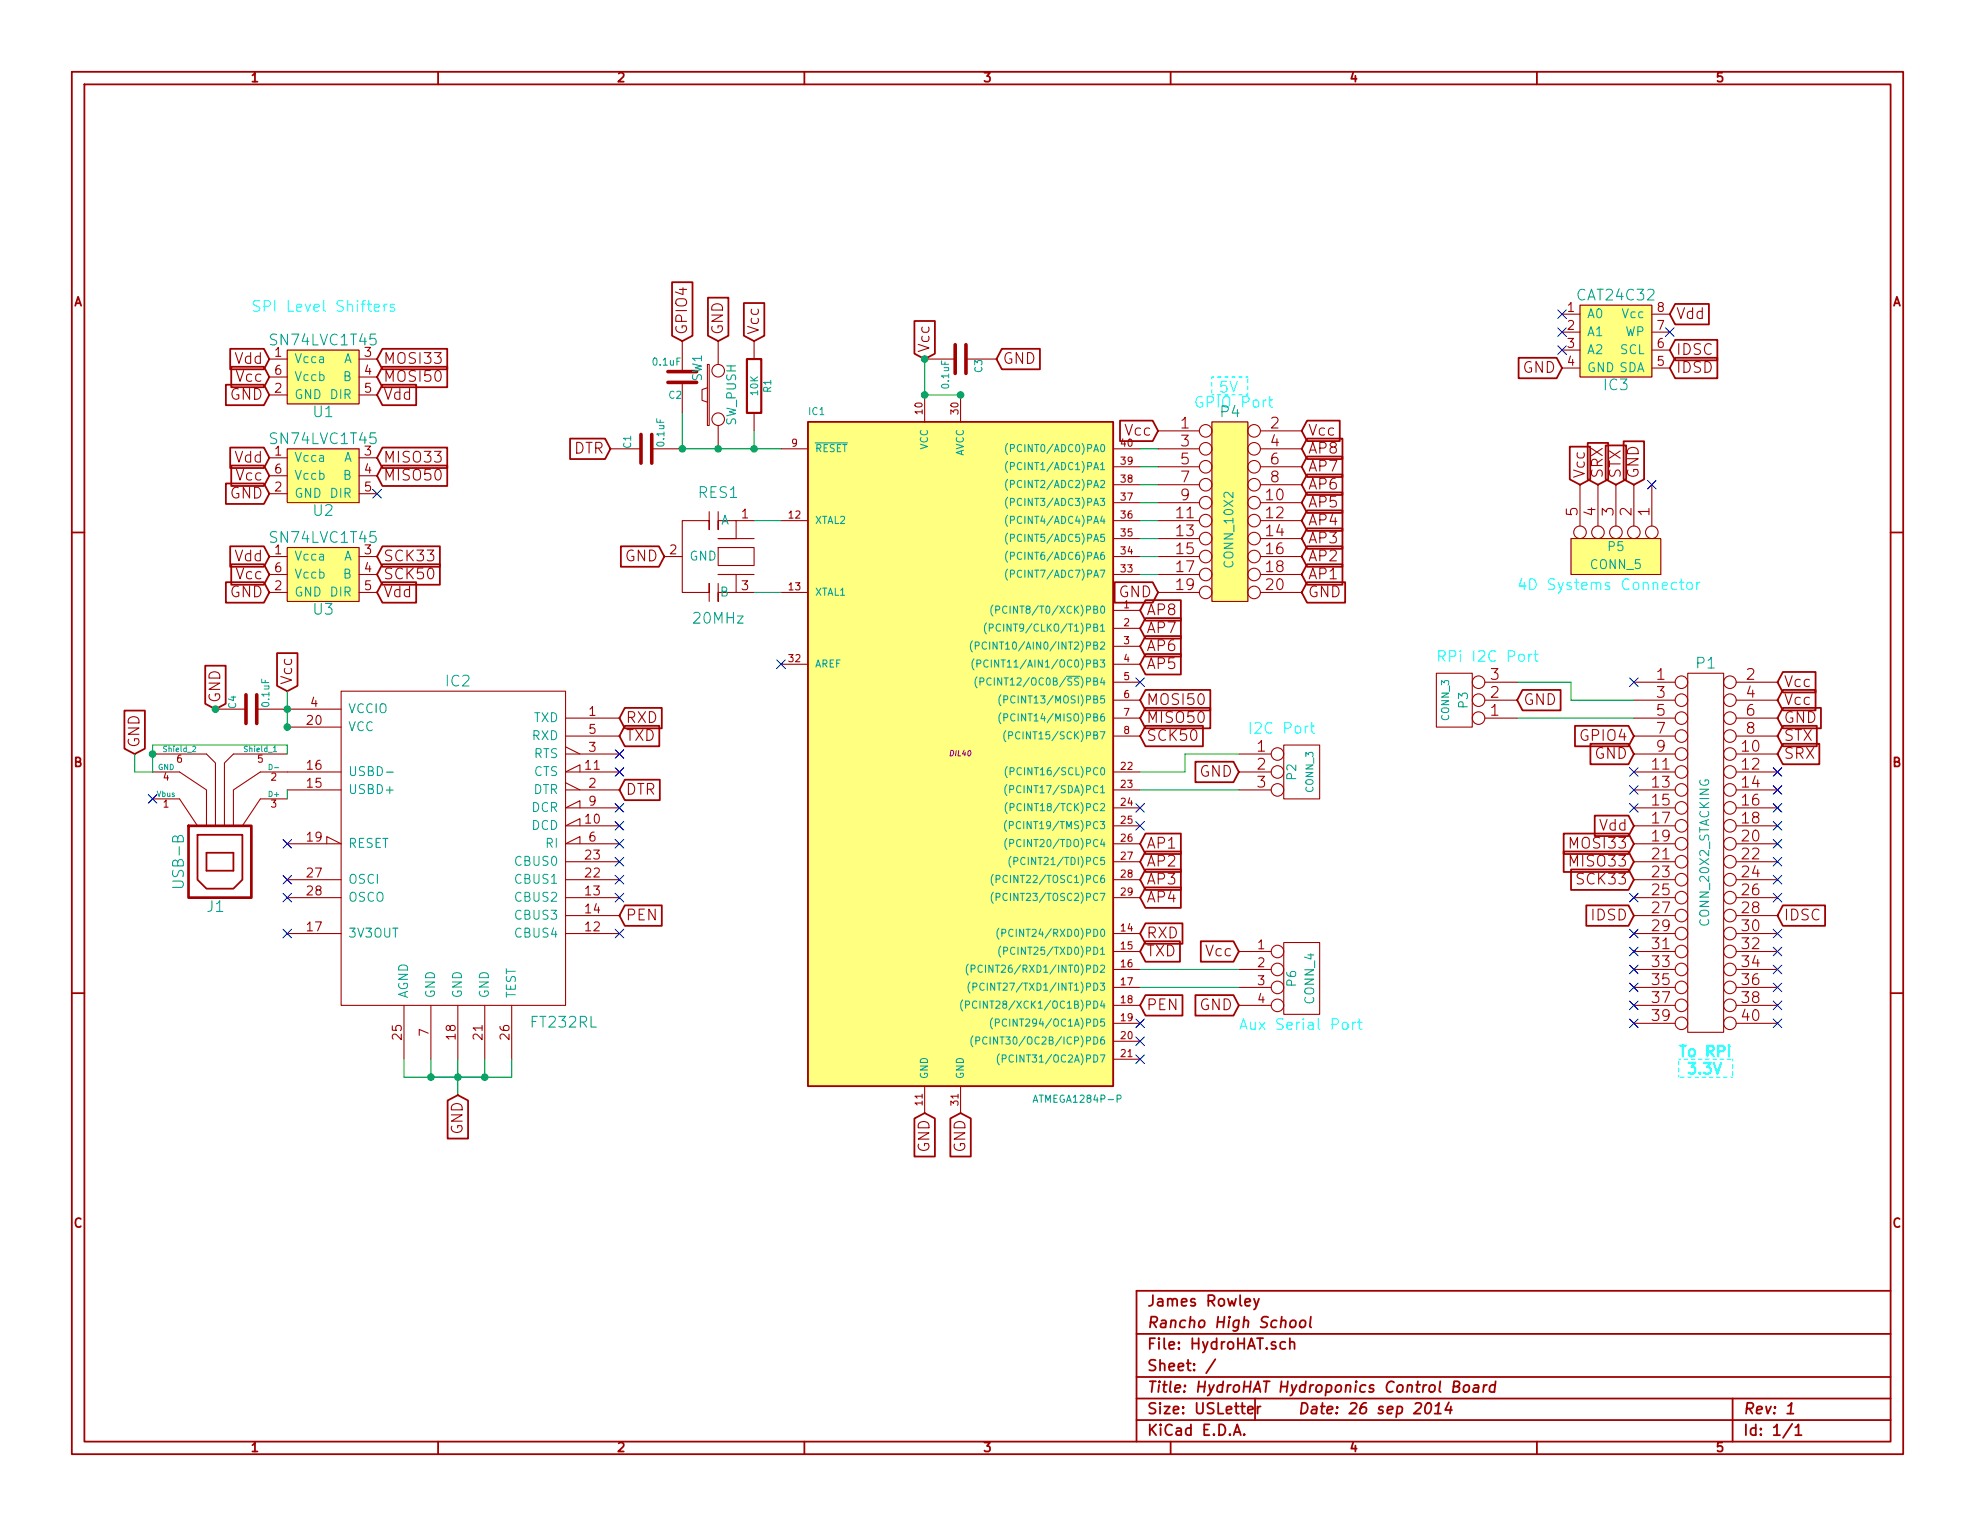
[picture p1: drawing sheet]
<svg xmlns="http://www.w3.org/2000/svg" width="279mm" height="216mm" viewBox="0 0 279 216" stroke-linecap="round" stroke-linejoin="round" font-family="sans-serif">
<g fill="none" stroke="#a00000" stroke-width=".25">
<path d="M10.2 10.2h259v195.5h-259zM11.9 11.9h255.6v192.1h-255.6zM62 10.2v1.7M113.8 10.2v1.7M165.6 10.2v1.7M217.4 10.2v1.7M95.1 39.9h2.9v7.6l-1.5 .8-1.4-.8zM32 54.4h5.3l.8 1.5-.8 1.4h-5.3zM32.6 49.4h4.7l.8 1.4-.8 1.4h-4.7zM32.7 51.9h4.6l.8 1.4-.8 1.5h-4.6zM54.1 49.4h9.2v2.8h-9.2l-.8-1.4zM54.1 51.9h9.2v2.9h-9.2l-.8-1.5z"/>
<path d="M54.1 54.4h4.8v2.9h-4.8l-.8-1.4zM100.2 42.1h2.8v5.4l-1.4 .8-1.4-.8zM105.2 42.9h2.9v4.6l-1.4 .8-1.5-.8zM114.3 59.7h43.2v94h-43.2zM129.4 45.4h2.9v4.6l-1.5 .8-1.4-.8zM141.7 49.4h5.4v2.8h-5.4l-.7-1.4zM158.4 59.5h4.7l.7 1.5-.7 1.4h-4.7zM184.9 59.5h4.6v2.9h-4.6l-.8-1.4zM214.8 50.6h5.4l.8 1.5-.8 1.4h-5.4zM237 43h4.8v2.9h-4.8l-.8-1.4zM237 48.1h6v2.9h-6l-.8-1.5zM237 50.6h6v2.9h-6l-.8-1.4z"/>
<path d="M10.2 75.3h1.7M32 68.4h5.3l.8 1.5-.8 1.4h-5.3zM32.6 63.3h4.7l.8 1.5-.8 1.4h-4.7zM32.6 77.3h4.7l.8 1.4-.8 1.5h-4.7zM32.7 65.9h4.6l.8 1.4-.8 1.5h-4.6zM32.7 79.8h4.6l.8 1.5-.8 1.4h-4.6zM54.1 63.3h9.2v2.9h-9.2l-.8-1.4zM54.1 65.9h9.2v2.9h-9.2l-.8-1.5zM54.1 77.3h8.1v2.9h-8.1l-.8-1.5zM54.1 79.8h8.1v2.9h-8.1l-.8-1.4zM80.6 62.1h5l.8 1.4-.8 1.4h-5zM87.8 77.3h5.4l.8 1.4-.8 1.5h-5.4z"/>
<path d="M184.9 79.8h5v2.9h-5l-.8-1.4zM184.9 77.3h5v2.9h-5l-.8-1.5zM184.9 74.8h5v2.8h-5l-.8-1.4zM184.9 72.2h5v2.9h-5l-.8-1.4zM184.9 69.7h5v2.9h-5l-.8-1.5zM184.9 67.1h5v2.9h-5l-.8-1.4zM184.9 64.6h5v2.9h-5l-.8-1.5zM184.9 62.1h5v2.8h-5l-.8-1.4zM222.1 63.2h2.9v4.6l-1.5 .8-1.4-.8zM224.6 62.7h2.9v5.1l-1.4 .8-1.5-.8zM227.2 63h2.8v4.8l-1.4 .8-1.4-.8zM229.7 62.4h2.9v5.4l-1.5 .8-1.4-.8z"/>
<path d="M267.5 75.3h1.7M29 94.2h2.9v5.4l-1.4 .7-1.5-.7zM32 82.4h5.3l.8 1.4-.8 1.5h-5.3zM39.2 92.4h2.9v4.6l-1.5 .8-1.4-.8zM54.1 82.4h4.8v2.9h-4.8l-.8-1.5zM157.7 82.4h5.4l.7 1.4-.7 1.5h-5.4zM162.1 97.6h9.1v2.9h-9.1l-.8-1.4zM162.1 92.5h5v2.9h-5l-.8-1.4zM162.1 90h5v2.9h-5l-.8-1.5zM162.1 87.5h5v2.8h-5l-.8-1.4zM162.1 84.9h5v2.9h-5l-.8-1.4zM184.9 82.4h5.4v2.9h-5.4l-.8-1.5z"/>
<path d="M215.4 97.6h5.4v2.9h-5.4l-.8-1.4zM252.2 97.6h4.6v2.9h-4.6l-.7-1.4zM252.2 95.1h4.6v2.9h-4.6l-.7-1.5zM17.6 100.5h2.9v5.4l-1.5 .8-1.4-.8zM27.9 118.1h6.4v6.4l-1.3 1.2h-3.8l-1.3-1.2zM88.4 110.3h4.9v2.9h-4.9l-.8-1.4zM88.4 100.2h5.2v2.8h-5.2l-.8-1.4zM88.4 102.7h4.9v2.9h-4.9l-.8-1.5zM162.1 100.2h9.1v2.8h-9.1l-.8-1.4zM162.1 102.7h8.1v2.9h-8.1l-.8-1.5zM162.1 117.9h5v2.9h-5l-.8-1.4zM169.1 107.8h5.4l.8 1.4-.8 1.5h-5.4z"/>
<path d="M221.2 117.9h9.2l.7 1.5-.7 1.4h-9.2zM222.8 102.7h7.6l.7 1.4-.7 1.5h-7.6zM225 105.2h5.4l.7 1.5-.7 1.4h-5.4zM225.6 115.4h4.8l.7 1.4-.7 1.5h-4.8zM252.2 100.2h5.4v2.8h-5.4l-.7-1.4zM252.2 102.7h4.8v2.9h-4.8l-.7-1.5zM252.2 105.2h5.2v2.9h-5.2l-.7-1.4zM29.2 120.7v2.5zM29.2 123.2h3.8zM29.2 120.7h3.8zM33 120.7v2.5zM88.4 128.1h5.2v2.9h-5.2l-.8-1.5z"/>
<path d="M162.1 130.6h5.2v2.9h-5.2l-.8-1.4zM162.1 133.2h4.8v2.9h-4.8l-.8-1.5zM162.1 120.5h5v2.9h-5l-.8-1.5zM162.1 123h5v2.9h-5l-.8-1.4zM162.1 125.6h5v2.8h-5l-.8-1.4zM169.9 133.2h4.6l.8 1.4-.8 1.5h-4.6zM221.2 120.5h9.2l.7 1.4-.7 1.5h-9.2zM222.2 123h8.2l.7 1.5-.7 1.4h-8.2zM224.4 128.1h6l.7 1.4-.7 1.5h-6zM252.2 128.1h6v2.9h-6l-.7-1.5zM10.2 140.5h1.7M63.3 155.7l1.5-.8 1.4 .8v5.4h-2.9z"/>
<path d="M129.4 158.2l1.4-.7 1.5 .7v5.4h-2.9zM134.4 158.2l1.5-.7 1.4 .7v5.4h-2.9zM162.1 140.8h5.2v2.9h-5.2l-.8-1.5zM169.1 140.8h5.4l.8 1.4-.8 1.5h-5.4zM267.5 140.5h1.7M160.8 188.7h106.7M160.8 194.8h106.7M160.8 197.9h106.7M171.9 192.3l-1.3 2M176.1 184.3l.8-.2-.1-.3-.4-.1-.3 .3 .1 .7 .2 .1 .4-.1M176.5 199.5l.8-.1-.1-.3-.4-.1-.3 .2 .1 .7 .2 .1 .4-.1M177.4 183.7l.3 1.1"/>
<path d="M177.5 197.9v3M177.9 199v1M178.1 183.7l-.5 1.4-.2 .2M178.3 199l-.2 .1-.2 .2M181.8 189.9a.48 .48 0 0 0-.6 .1l-.1 .6a.48 .48 0 0 0 .7 .2M182.5 190a.38 .38 0 0 1 .6 .1v.8M182.5 189.3v1.6M182.6 186.9a.39 .39 0 0 1 .4-.1 .39 .39 0 0 1 .3 .3l-.1 .6a.41 .41 0 0 1-.7-.2zM184 186.9a.39 .39 0 0 1 .4-.1 .39 .39 0 0 1 .3 .3l-.1 .6a.41 .41 0 0 1-.8-.2zM185.4 186.3l-.1 1.3 .2 .2M201.8 198.6a.35 .35 0 0 1 .4-.1 .35 .35 0 0 1 .3 .3 .87 .87 0 0 1-.6 1.2l-.2-.1a1.14 1.14 0 0 1 .1-1.3zM202.9 200h.9"/>
<path d="M203.1 198.9l.5-.4-.2 1.5M205 198.4l-.6 1.1h1M205.3 199l-.2 1M205.6 196.2h.5l.3-.2a.33 .33 0 0 0 .1-.3 .33 .33 0 0 0-.3-.3h-.5l-.2 1.6h.6a.4 .4 0 0 0 .4-.4 .4 .4 0 0 0-.4-.4M207.2 196.1a.39 .39 0 0 1 .4-.2 .39 .39 0 0 1 .3 .3l-.2 .6a.41 .41 0 0 1-.7-.1zM208.5 196l.2-.1 .4 .1 .1 .2-.1 .8M209.2 196.3l-.5 .1a.35 .35 0 0 0-.3 .5l.2 .1 .5-.1M209.9 195.9l-.1 1.1M210.4 195.9l-.3 .1-.2 .2M211.5 196a.51 .51 0 0 0-.8 .2v.6a.53 .53 0 0 0 .7 .1M211.6 195.4l-.2 1.6M245.1 197.9v6.1"/>
<path d="M252.8 200h.9M253 198.9l.5-.4-.2 1.5M267.5 182.6h-106.7v21.4M62 204v1.7M113.8 204v1.7M160.8 200.9h106.7M165.6 204v1.7M174.5 203l.5-1.5 .5 1.5M174.7 202.6h.7M176 202.9l.1 .1h-.1h-.1l.1-.1v.1M217.4 204v1.7M253.5 201.4l-1.3 2"/>
<path d="M254 202l.4-.5v1.5M254 203h.9"/>
</g>
<g fill="#ffff80" stroke="#ffff80" stroke-width=".25">
<path d="M114.3 59.7h43.2v94h-43.2z"/>
<path d="M171.4 59.7h5.1v25.4h-5.1z"/>
<path d="M40.6 49.5h10.2v7.7h-10.2z"/>
<path d="M40.6 63.5h10.2v7.6h-10.2z"/>
<path d="M40.6 77.5h10.2v7.6h-10.2z"/>
<path d="M223.5 43.2h10.2v10.1h-10.2z"/>
<path d="M222.2 76.2h12.7v5.1h-12.7z"/>
</g>
<g fill="none" stroke="#a00000" stroke-width=".15">
<path d="M38.1 50.8h2.5M38.1 55.9h2.5M38.1 53.3h2.5M40.6 49.5h10.2v7.7h-10.2zM50.8 50.8h2.5M50.8 55.9h2.5M50.8 53.3h2.5M96.5 48.3v4.3M96.5 54.1v4.3M100.1 51.6h.2v8.6h-.2zM100.1 54.9l-.8 .2v1.5l.8 .3M101.6 48.3v3.3"/>
<path d="M106.7 48.3v2.5M106.7 58.4v2.6M130.8 55.9v3.8M130.8 50.8h4.3M135.9 55.9v3.8M136.7 50.8h4.3M171.4 59.7h5.1v25.4h-5.1zM221 44.5h2.5M221 47h2.5M221 49.5h2.5M221 52.1h2.5M223.5 43.2h10.2v10.1h-10.2z"/>
<path d="M233.7 44.5h2.5M233.7 47h2.5M233.7 49.5h2.5M233.7 52.1h2.5M38.1 78.7h2.5M38.1 64.8h2.5M38.1 69.9h2.5M38.1 67.3h2.5M40.6 63.5h10.2v7.6h-10.2zM40.6 77.5h10.2v7.6h-10.2zM50.8 78.7h2.5M50.8 64.8h2.5"/>
<path d="M50.8 69.9h2.5M50.8 67.3h2.5M86.4 63.5h4.3M92.2 63.5h4.3M94 78.7h2.5M100.3 72.4v2.5v-1.2h-3.8v10.1h3.8v-1.2v2.5M101.6 77.5h5.1v2.5h-5.1zM101.6 72.4v2.5v-1.2h2.5v2.5h-2.5h5.1M101.6 60.2v3.3M104.1 73.7h2.6M110.5 63.5h3.8M110.5 73.7h3.8"/>
<path d="M157.5 63.5h3.8M157.5 73.7h3.8M157.5 78.7h3.8M157.5 76.2h3.8M157.5 71.1h3.8M157.5 68.6h3.8M157.5 66h3.8M163.8 63.5h5.9M163.8 73.7h5.9M163.8 78.7h5.9M163.8 76.2h5.9M163.8 71.1h5.9"/>
<path d="M163.8 68.6h5.9M163.8 66h5.9M163.8 61h5.9M178.3 63.5h5.8M178.3 73.7h5.8M178.3 78.7h5.8M178.3 76.2h5.8M178.3 71.1h5.8M178.3 68.6h5.8M178.3 66h5.8M178.3 61h5.8M222.2 76.2h12.7v5.1h-12.7z"/>
<path d="M223.5 68.6v5.8M226.1 68.6v5.8M228.6 68.6v5.8M231.1 68.6v5.8M233.7 68.6v5.8M38.1 83.8h2.5M38.1 81.3h2.5M48.3 97.8h31.7v44.4h-31.7zM50.8 83.8h2.5M50.8 81.3h2.5M104.1 83.8h2.6M106.7 81.3h-5.1h2.5v2.5h-2.5v1.3v-2.5"/>
<path d="M110.5 94h3.8M110.5 83.8h3.8M157.5 86.4h3.8M157.5 88.9h3.8M157.5 91.4h3.8M157.5 94h3.8M157.5 96.5h3.8M157.5 99.1h3.8M157.5 81.3h3.8M163.8 83.8h5.9M163.8 81.3h5.9M178.3 83.8h5.8"/>
<path d="M178.3 81.3h5.8M203.2 95.3h5.1v7.6h-5.1zM210.1 96.5h4.5M210.1 99.1h4.5M231.1 96.5h5.9M231.1 99.1h5.9M238.8 95.3h5v50.8h-5zM245.6 96.5h5.9M245.6 99.1h5.9M21.6 113h3.8l2.5 3.8M21.6 106.7h7.6l1.3 1.3v8.8M21.6 109.2h3.8l3.8 2.6v5"/>
<path d="M30.5 100.3h4.3M36.3 100.3h12M40.6 119.4h7.7l-2.1-1v1M40.6 113h-3.8l-2.5 3.8M40.6 106.7h-7.6l-1.3 1.3v8.8M40.6 111.8h7.7M40.6 102.9h7.7M48.3 109.2h-11.5l-3.8 2.6v5M80 101.6h7.6M80 104.1h7.6M80 111.8h7.6M80 106.7h7.6"/>
<path d="M80 110.7l2 1.1M80 105.7l2 1M82 119.4v-1l-2 1h7.6M82 114.3v-1l-2 1h7.6M82 116.8v-1l-2 1h7.6M82 109.2v-1l-2 1h7.6M157.5 101.6h3.8M157.5 104.1h3.8M157.5 109.2h3.8M157.5 111.8h3.8M157.5 114.3h3.8M157.5 116.8h3.8"/>
<path d="M157.5 119.4h3.8M175.3 109.2h4.5M175.3 111.8h4.5M175.3 106.7h4.5M181.6 105.4h5.1v7.6h-5.1zM210.1 101.6h4.5M231.1 101.6h5.9M231.1 104.1h5.9M231.1 109.2h5.9M231.1 111.8h5.9M231.1 114.3h5.9M231.1 116.8h5.9"/>
<path d="M231.1 119.4h5.9M231.1 106.7h5.9M245.6 101.6h5.9M245.6 104.1h5.9M245.6 109.2h5.9M245.6 111.8h5.9M245.6 114.3h5.9M245.6 116.8h5.9M245.6 119.4h5.9M245.6 106.7h5.9M29.2 123.2h.1M40.6 132.1h7.7"/>
<path d="M40.6 124.5h7.7M40.6 127h7.7M80 132.1h7.6M80 121.9h7.6M80 124.5h7.6M80 127h7.6M80 129.5h7.6M157.5 132.1h3.8M157.5 134.6h3.8M157.5 137.2h3.8M157.5 139.7h3.8M157.5 121.9h3.8"/>
<path d="M157.5 124.5h3.8M157.5 127h3.8M175.3 134.6h4.5M175.3 137.2h4.5M175.3 139.7h4.5M181.6 133.4h5.1v10.1h-5.1zM231.1 132.1h5.9M231.1 134.6h5.9M231.1 137.2h5.9M231.1 139.7h5.9M231.1 121.9h5.9M231.1 124.5h5.9"/>
<path d="M231.1 127h5.9M231.1 129.5h5.9M245.6 132.1h5.9M245.6 134.6h5.9M245.6 137.2h5.9M245.6 139.7h5.9M245.6 121.9h5.9M245.6 124.5h5.9M245.6 127h5.9M245.6 129.5h5.9M57.1 142.2v7.7M61 142.2v7.7"/>
<path d="M64.8 142.2v7.7M68.6 142.2v7.7M72.4 142.2v7.7M130.8 153.7v3.8M135.9 153.7v3.8M157.5 147.3h3.8M157.5 149.9h3.8M157.5 142.2h3.8M157.5 144.8h3.8M175.3 142.2h4.5M231.1 142.2h5.9M231.1 144.8h5.9"/>
<path d="M245.6 142.2h5.9M245.6 144.8h5.9"/>
<circle cx="101.6" cy="52.5" r=".89"/>
<circle cx="101.6" cy="59.3" r=".89"/>
<circle cx="170.6" cy="78.7" r=".89"/>
<circle cx="170.6" cy="66" r=".89"/>
<circle cx="170.6" cy="71.1" r=".89"/>
<circle cx="170.6" cy="76.2" r=".89"/>
<circle cx="170.6" cy="68.6" r=".89"/>
<circle cx="170.6" cy="73.7" r=".89"/>
<circle cx="170.6" cy="61" r=".89"/>
<circle cx="170.6" cy="63.5" r=".89"/>
<circle cx="177.4" cy="63.5" r=".89"/>
<circle cx="177.4" cy="78.7" r=".89"/>
<circle cx="177.4" cy="61" r=".89"/>
<circle cx="177.4" cy="68.6" r=".89"/>
<circle cx="177.4" cy="73.7" r=".89"/>
<circle cx="177.4" cy="76.2" r=".89"/>
<circle cx="177.4" cy="66" r=".89"/>
<circle cx="177.4" cy="71.1" r=".89"/>
<circle cx="223.5" cy="75.3" r=".89"/>
<circle cx="226.1" cy="75.3" r=".89"/>
<circle cx="228.6" cy="75.3" r=".89"/>
<circle cx="231.1" cy="75.3" r=".89"/>
<circle cx="233.7" cy="75.3" r=".89"/>
<circle cx="170.6" cy="81.3" r=".89"/>
<circle cx="170.6" cy="83.8" r=".89"/>
<circle cx="177.4" cy="83.8" r=".89"/>
<circle cx="177.4" cy="81.3" r=".89"/>
<circle cx="209.2" cy="99.1" r=".89"/>
<circle cx="209.2" cy="96.5" r=".89"/>
<circle cx="237.9" cy="96.5" r=".89"/>
<circle cx="237.9" cy="99.1" r=".89"/>
<circle cx="244.7" cy="99.1" r=".89"/>
<circle cx="244.7" cy="96.5" r=".89"/>
<circle cx="180.7" cy="111.8" r=".89"/>
<circle cx="180.7" cy="106.7" r=".89"/>
<circle cx="180.7" cy="109.2" r=".89"/>
<circle cx="209.2" cy="101.6" r=".89"/>
<circle cx="237.9" cy="106.7" r=".89"/>
<circle cx="237.9" cy="101.6" r=".89"/>
<circle cx="237.9" cy="119.4" r=".89"/>
<circle cx="237.9" cy="111.8" r=".89"/>
<circle cx="237.9" cy="114.3" r=".89"/>
<circle cx="237.9" cy="116.8" r=".89"/>
<circle cx="237.9" cy="109.2" r=".89"/>
<circle cx="237.9" cy="104.1" r=".89"/>
<circle cx="244.7" cy="109.2" r=".89"/>
<circle cx="244.7" cy="114.3" r=".89"/>
<circle cx="244.7" cy="116.8" r=".89"/>
<circle cx="244.7" cy="106.7" r=".89"/>
<circle cx="244.7" cy="101.6" r=".89"/>
<circle cx="244.7" cy="111.8" r=".89"/>
<circle cx="244.7" cy="104.1" r=".89"/>
<circle cx="244.7" cy="119.4" r=".89"/>
<circle cx="180.7" cy="134.6" r=".89"/>
<circle cx="180.7" cy="137.2" r=".89"/>
<circle cx="180.7" cy="139.7" r=".89"/>
<circle cx="237.9" cy="139.7" r=".89"/>
<circle cx="237.9" cy="137.2" r=".89"/>
<circle cx="237.9" cy="134.6" r=".89"/>
<circle cx="237.9" cy="132.1" r=".89"/>
<circle cx="237.9" cy="121.9" r=".89"/>
<circle cx="237.9" cy="129.5" r=".89"/>
<circle cx="237.9" cy="127" r=".89"/>
<circle cx="237.9" cy="124.5" r=".89"/>
<circle cx="244.7" cy="134.6" r=".89"/>
<circle cx="244.7" cy="139.7" r=".89"/>
<circle cx="244.7" cy="137.2" r=".89"/>
<circle cx="244.7" cy="132.1" r=".89"/>
<circle cx="244.7" cy="121.9" r=".89"/>
<circle cx="244.7" cy="124.5" r=".89"/>
<circle cx="244.7" cy="127" r=".89"/>
<circle cx="244.7" cy="129.5" r=".89"/>
<circle cx="180.7" cy="142.2" r=".89"/>
<circle cx="237.9" cy="142.2" r=".89"/>
<circle cx="237.9" cy="144.8" r=".89"/>
<circle cx="244.7" cy="144.8" r=".89"/>
<circle cx="244.7" cy="142.2" r=".89"/>
</g>
<g fill="none" stroke="#00a0a0" stroke-width=".15">
<path d="M115.3 62.7h4.6M142.5 62.7a1.2 1.2 0 0 0 0 1.6M142.5 78a1.2 1.2 0 0 0 0 1.5M142.5 75.4a1.2 1.2 0 0 0 0 1.6M142.5 72.9a1.2 1.2 0 0 0 0 1.5M142.5 70.4a1.2 1.2 0 0 0 0 1.5M142.5 67.8a1.2 1.2 0 0 0 0 1.6M142.5 65.3a1.2 1.2 0 0 0 0 1.5M143 63.4h.4l.1-.2-.1-.3h-.4v1M143 78.7l.4-.1 .1-.1-.1-.3-.4-.1v1M143 76.1h.4l.1-.2-.1-.3h-.4v1M143 73.6l.4-.1 .1-.1-.1-.3h-.4v1"/>
<path d="M143 71h.4l.1-.1-.1-.3-.4-.1v1M143 68.5h.4l.1-.2-.1-.3h-.4v1M143 66l.4-.1 .1-.1-.1-.3-.4-.1v1M137.6 90.7a1.2 1.2 0 0 0 0 1.5M137.8 93.2a1.2 1.2 0 0 0 0 1.6M138 91.4l.5-.1v-.1v-.3l-.5-.1v1M138.2 93.9h.5l.1-.2-.1-.3h-.5v1M138.2 95.8a1.2 1.2 0 0 0 0 1.5M138.6 96.4h.5l.1-.1-.1-.3-.5-.1v1M139.5 88.1a1.2 1.2 0 0 0 0 1.6M139.5 90.9a.4 .4 0 0 0-.5 0 .4 .4 0 0 0-.1 .5 .37 .37 0 0 0 .2 .4 .37 .37 0 0 0 .4-.1M139.8 93.5a.4 .4 0 0 0-.5 0 .4 .4 0 0 0-.1 .5 .37 .37 0 0 0 .2 .3 .37 .37 0 0 0 .4 0"/>
<path d="M140 88.8h.4l.1-.2-.1-.3h-.4v1M140.2 96a.4 .4 0 0 0-.5 0 .4 .4 0 0 0-.1 .5 .37 .37 0 0 0 .2 .4 .37 .37 0 0 0 .4-.1M140.5 85.6a1.2 1.2 0 0 0 0 1.5M140.9 86.3l.5-.1v-.1v-.3h-.5v1M141.6 98.3a1.2 1.2 0 0 0 0 1.5M142 99l.5-.1 .1-.1-.1-.3h-.5v1M142.4 85.9a.4 .4 0 0 0-.5-.1 .4 .4 0 0 0-.1 .5 .37 .37 0 0 0 .2 .4 .37 .37 0 0 0 .4 0M142.5 80.5a1.2 1.2 0 0 0 0 1.6M143 81.2h.4l.1-.2-.1-.3h-.4v1M54.7 109.2h.9M141.6 100.8a1.2 1.2 0 0 0 0 1.6M142 101.5h.5l.1-.2-.1-.3h-.5v1"/>
<path d="M142.3 103.4a1.2 1.2 0 0 0 0 1.5M142.4 116.1a1.2 1.2 0 0 0 0 1.5M142.4 111a1.2 1.2 0 0 0 0 1.5M142.4 118.6a1.2 1.2 0 0 0 0 1.6M142.5 108.5a1.2 1.2 0 0 0 0 1.5M142.5 113.5a1.2 1.2 0 0 0 0 1.6M142.7 104.1l.5-.1 .1-.1-.1-.3-.5-.1v1M142.8 116.8l.5-.1 .1-.1-.1-.3-.5-.1v1M142.8 111.7l.5-.1 .1-.1-.1-.3h-.5v1M142.8 119.3h.5l.1-.2-.1-.3h-.5v1M142.9 109.1h.5l.1-.1-.1-.3-.5-.1v1M142.9 114.2h.5l.1-.2-.1-.3h-.5v1"/>
<path d="M137 136.4a1.2 1.2 0 0 0 0 1.5M137.2 138.9a1.2 1.2 0 0 0 0 1.6M137.4 137.1l.5-.1v-.1v-.3h-.5v1M137.6 139.6h.5l.1-.2-.1-.3h-.5v1M139 136.7a.4 .4 0 0 0-.5-.1 .4 .4 0 0 0-.1 .5 .37 .37 0 0 0 .1 .4 .37 .37 0 0 0 .5 0M139.2 139.2a.4 .4 0 0 0-.5 0 .4 .4 0 0 0-.1 .5 .37 .37 0 0 0 .2 .4 .37 .37 0 0 0 .4-.1M140.5 123.7a1.2 1.2 0 0 0 0 1.5M140.5 126.2a1.2 1.2 0 0 0 0 1.6M140.9 124.4l.5-.1 .1-.1-.1-.3h-.5v1M140.9 126.9h.5l.1-.2-.1-.3h-.5v1M141.3 131.3a1.2 1.2 0 0 0 0 1.6M141.6 133.9a1.2 1.2 0 0 0 0 1.5"/>
<path d="M141.7 132h.5l.1-.2-.1-.3h-.5v1M142 134.5h.5v-.1v-.3l-.5-.1v1M143 121.2a1.2 1.2 0 0 0 0 1.5M143.4 121.8h.5l.1-.1-.1-.3-.5-.1v1M136.2 141.5a1.2 1.2 0 0 0 0 1.5M136.6 142.2l.5-.1 .1-.1-.1-.3-.5-.1v1M137.6 146.6a1.2 1.2 0 0 0 0 1.5M138 147.2h.5l.1-.1-.1-.3-.5-.1v1M138.2 141.7a.4 .4 0 0 0-.5 0 .4 .4 0 0 0-.1 .5 .37 .37 0 0 0 .2 .4 .37 .37 0 0 0 .4-.1M139.6 146.8a.4 .4 0 0 0-.5 0 .4 .4 0 0 0-.1 .5 .37 .37 0 0 0 .2 .4 .37 .37 0 0 0 .4-.1M140.4 144a1.2 1.2 0 0 0 0 1.6M140.8 144.7h.5l.1-.2-.1-.3h-.5v1"/>
<path d="M141.4 149.1a1.2 1.2 0 0 0 0 1.5M141.8 149.8l.5-.1v-.1v-.3h-.5v1M158 155.5l.5-.1 .1-.1-.1-.3-.5-.1v1.1"/>
</g>
<path d="M242.4 150.4l.6 1.5 .5-1.5" fill="none" stroke="#0ff" stroke-width=".3"/>
<path d="M94.5 52.6h4.1M94.5 54.1h4.1M135.1 48.8v4M136.7 48.8v4M90.7 61.5v4M92.2 61.5v4M34.8 98.3v4.1M36.3 98.3v4.1" fill="none" stroke="#a00000" stroke-width=".51"/>
<path d="M105.7 50.8h2v7.6h-2z" fill="none" stroke="#a00000" stroke-width=".3"/>
<g fill="none" stroke="#0000c0" stroke-width=".15">
<path d="M220.4 43.8l1.2 1.3M220.4 46.4l1.2 1.2M220.4 48.9l1.2 1.2M221.6 43.8l-1.2 1.3M221.6 46.4l-1.2 1.2M221.6 48.9l-1.2 1.2M235.6 46.4l1.2 1.2M236.8 46.4l-1.2 1.2M52.7 69.2l1.2 1.3M53.9 69.2l-1.2 1.3M233.1 68l1.2 1.2M234.3 68l-1.2 1.2"/>
<path d="M109.9 93.4l1.2 1.2M111.1 93.4l-1.2 1.2M160.7 95.9l1.2 1.2M161.9 95.9l-1.2 1.2M230.5 95.9l1.2 1.2M231.7 95.9l-1.2 1.2M21 112.4l1.2 1.2M22.2 112.4l-1.2 1.2M40 118.8l1.2 1.2M41.2 118.8l-1.2 1.2M87 118.8l1.2 1.2M87 116.2l1.2 1.2"/>
<path d="M87 113.7l1.2 1.2M87 108.6l1.2 1.2M87 106.1l1.2 1.2M88.2 116.2l-1.2 1.2M88.2 118.8l-1.2 1.2M88.2 113.7l-1.2 1.2M88.2 108.6l-1.2 1.2M88.2 106.1l-1.2 1.2M160.7 116.2l1.2 1.2M160.7 113.7l1.2 1.2M161.9 116.2l-1.2 1.2M161.9 113.7l-1.2 1.2"/>
<path d="M230.5 108.6l1.2 1.2M230.5 111.2l1.2 1.2M230.5 113.7l1.2 1.2M231.7 108.6l-1.2 1.2M231.7 111.2l-1.2 1.2M231.7 113.7l-1.2 1.2M250.9 111.2l1.2 1.2M250.9 118.8l1.2 1.2M250.9 108.6l1.2 1.2M250.9 113.7l1.2 1.2M250.9 116.2l1.2 1.2M252.1 113.7l-1.2 1.2"/>
<path d="M252.1 116.2l-1.2 1.2M252.1 118.8l-1.2 1.2M252.1 111.2l-1.2 1.2M252.1 108.6l-1.2 1.2M40 123.9l1.2 1.2M40 126.4l1.2 1.2M40 131.5l1.2 1.2M41.2 123.9l-1.2 1.2M41.2 126.4l-1.2 1.2M41.2 131.5l-1.2 1.2M87 131.5l1.2 1.2M87 126.4l1.2 1.2"/>
<path d="M87 123.9l1.2 1.2M87 121.3l1.2 1.2M88.2 131.5l-1.2 1.2M88.2 126.4l-1.2 1.2M88.2 123.9l-1.2 1.2M88.2 121.3l-1.2 1.2M230.5 126.4l1.2 1.2M230.5 131.5l1.2 1.2M230.5 134l1.2 1.2M230.5 136.6l1.2 1.2M230.5 139.1l1.2 1.2M231.7 126.4l-1.2 1.2"/>
<path d="M231.7 131.5l-1.2 1.2M231.7 134l-1.2 1.2M231.7 136.6l-1.2 1.2M231.7 139.1l-1.2 1.2M250.9 139.1l1.2 1.2M250.9 136.6l1.2 1.2M250.9 134l1.2 1.2M250.9 121.3l1.2 1.2M250.9 123.9l1.2 1.2M250.9 126.4l1.2 1.2M250.9 131.5l1.2 1.2M252.1 123.9l-1.2 1.2"/>
<path d="M252.1 139.1l-1.2 1.2M252.1 136.6l-1.2 1.2M252.1 134l-1.2 1.2M252.1 121.3l-1.2 1.2M252.1 126.4l-1.2 1.2M252.1 131.5l-1.2 1.2M160.7 149.3l1.2 1.2M160.7 146.7l1.2 1.2M160.7 144.2l1.2 1.2M161.9 149.3l-1.2 1.2M161.9 146.7l-1.2 1.2M161.9 144.2l-1.2 1.2"/>
<path d="M230.5 141.6l1.2 1.2M230.5 144.2l1.2 1.2M231.7 141.6l-1.2 1.2M231.7 144.2l-1.2 1.2M250.9 144.2l1.2 1.2M250.9 141.6l1.2 1.2M252.1 144.2l-1.2 1.2M252.1 141.6l-1.2 1.2"/>
</g>
<g fill="none" stroke="#0ff" stroke-width=".15">
<path d="M53 43.5l.7-.1-.1-.3-.4-.1-.2 .3v.7h.2h.4M54.3 43v1M54.8 43l-.3 .1-.2 .2M55.8 43.1l-.4-.1-.2 .3 .1 .2 .5 .1 .1 .2-.1 .2h-.1h-.5M173.5 53.9h-.7l-.1 .8 .2-.2 .5 .1 .2 .2-.1 .5a.62 .62 0 0 1-.8 0M174 53.9l.5 1.6 .5-1.6M179.5 56.6h.5M179.7 56.1v1.3v.1l.3 .1M216.3 92.6v1M216.7 92.6h-.3l-.1 .3M217 92.6h.6M217.2 92v1.4l.1 .1 .3 .1"/>
<path d="M237.6 82.4h.6M237.8 81.9v1.3l.1 .1 .3 .1M238.8 82.5a.42 .42 0 0 1 .6 .2v.4a.43 .43 0 0 1-.4 .3 .43 .43 0 0 1-.4-.3v-.4zM240.1 82.4v1M240.5 82.4l-.3 .1-.1 .2M185.1 102.7l-.3 .1-.1 .2M185.4 102.7h.6M185.6 102.2v1.3l.1 .2h.3M190 144.8a.42 .42 0 0 1 .4-.2 .42 .42 0 0 1 .3 .3v.5a.43 .43 0 0 1-.4 .3 .43 .43 0 0 1-.4-.3zM191.3 144.6v1M191.8 144.6l-.3 .1-.2 .2M192.1 144.6h.6"/>
<path d="M192.3 144.1v1.3l.1 .2h.3"/>
</g>
<path d="M26.7 116.8h8.9v10.2h-8.9z" fill="none" stroke="#a00000" stroke-width=".38"/>
<path d="M27.3 105.7l.2-.1 .2 .2-.5 .5h.5M38.7 106.3h.4" fill="none" stroke="#00a0a0" stroke-width=".14"/>
<g fill="#00a000" stroke="#00a000" stroke-width=".25">
<circle cx="106.7" cy="63.5" r=".41"/>
<circle cx="61" cy="152.4" r=".41"/>
<circle cx="68.6" cy="152.4" r=".41"/>
<circle cx="64.8" cy="152.4" r=".41"/>
<circle cx="101.6" cy="63.5" r=".41"/>
<circle cx="96.5" cy="63.5" r=".41"/>
<circle cx="40.6" cy="100.3" r=".41"/>
<circle cx="40.6" cy="102.9" r=".41"/>
<circle cx="130.8" cy="55.9" r=".41"/>
<circle cx="135.9" cy="55.9" r=".41"/>
<circle cx="130.8" cy="50.8" r=".41"/>
<circle cx="30.5" cy="100.3" r=".41"/>
<circle cx="21.6" cy="106.7" r=".41"/>
</g>
<g fill="none" stroke="#00a000" stroke-width=".15">
<path d="M96.5 58.4v5.1h14M130.8 50.8v5.1h5.1M106.7 61v2.5M106.7 73.7h3.8M161.3 63.5h2.5M161.3 73.7h2.5M161.3 78.7h2.5M161.3 76.2h2.5M161.3 71.1h2.5M161.3 68.6h2.5M161.3 66h2.5M40.6 97.8v5.1"/>
<path d="M106.7 83.8h3.8M161.3 81.3h2.5M214.6 96.5h7.6v2.6h8.9M19 106.7v2.5h2.6v-3.8h19v1.3M40.6 111.8v1.2M161.3 111.8h14M175.3 106.7h-7.7v2.5h-6.3M214.6 101.6h16.5M161.3 137.2h14M161.3 139.7h14M57.1 149.9v2.5h15.3v-2.5M61 149.9v2.5"/>
<path d="M64.8 149.9v5M68.6 149.9v2.5"/>
</g>
<path d="M171.4 53.3v2.6M171.4 55.9h5.1M176.5 55.9v-2.6M176.5 53.3h-5.1M237.5 149.9h7.6M245.1 149.9v2.5M245.1 152.4h-7.6" fill="none" stroke="#0ff" stroke-width=".15" stroke-dasharray=".5" stroke-dashoffset=".3"/>
<g font-size="2.1" fill="#0ff">
<text x="35.6" y="44.2">SPI Level Shifters</text>
<text x="168.9" y="57.8">GPIO Port</text>
<text x="214.6" y="83.6">4D Systems Connector</text>
<text x="203.2" y="93.7">RPi I2C Port</text>
<text x="176.5" y="103.9">I2C Port</text>
<text x="175.3" y="145.8">Aux Serial Port</text>
<text x="237.5" y="149.6">To RPi</text>
<text x="238.1" y="152">3.3V</text>
</g>
<g font-size="2.1" fill="#a00000">
<text x="97.3" y="47.3" transform="rotate(-90 97.3 47.3)">GPIO4</text>
<text x="102.4" y="47.3" transform="rotate(-90 102.4 47.3)">GND</text>
<text x="107.4" y="47.3" transform="rotate(-90 107.4 47.3)">Vcc</text>
<text x="237.1" y="45.2">Vdd</text>
<text x="33.2" y="51.6">Vdd</text>
<text x="54.3" y="51.6">MOSI33</text>
<text x="131.6" y="49.9" transform="rotate(-90 131.6 49.9)">Vcc</text>
<text x="141.9" y="51.6">GND</text>
<text x="215.3" y="52.8">GND</text>
<text x="237.1" y="50.3">IDSC</text>
<text x="237.1" y="52.8">IDSD</text>
<text x="32.5" y="56.6">GND</text>
<text x="33.4" y="54.1">Vcc</text>
<text x="54.3" y="54.1">MOSI50</text>
<text x="54.3" y="56.6">Vdd</text>
<text x="33.2" y="65.5">Vdd</text>
<text x="54.3" y="65.5">MISO33</text>
<text x="81.1" y="64.3">DTR</text>
<text x="159.1" y="61.7">Vcc</text>
<text x="167.1" y="60.7">1</text>
<text x="167.1" y="63.2">3</text>
<text x="167.1" y="65.8">5</text>
<text x="179.8" y="60.7">2</text>
<text x="179.8" y="63.2">4</text>
<text x="179.8" y="65.8">6</text>
<text x="185.1" y="61.7">Vcc</text>
<text x="185.1" y="64.3">AP8</text>
<text x="32.5" y="70.6">GND</text>
<text x="33.4" y="68.1">Vcc</text>
<text x="54.3" y="68.1">MISO50</text>
<text x="167.1" y="68.3">7</text>
<text x="167.1" y="70.9">9</text>
<text x="179.2" y="70.9">10</text>
<text x="179.8" y="68.3">8</text>
<text x="185.1" y="71.9">AP5</text>
<text x="185.1" y="69.3">AP6</text>
<text x="185.1" y="66.8">AP7</text>
<text x="224.3" y="67.7" transform="rotate(-90 224.3 67.7)">Vcc</text>
<text x="226.8" y="67.7" transform="rotate(-90 226.8 67.7)">SRX</text>
<text x="229.4" y="67.7" transform="rotate(-90 229.4 67.7)">STX</text>
<text x="231.9" y="67.7" transform="rotate(-90 231.9 67.7)">GND</text>
<text x="166.5" y="73.4">11</text>
<text x="166.5" y="75.9">13</text>
<text x="179.2" y="73.4">12</text>
<text x="179.2" y="75.9">14</text>
<text x="185.1" y="77">AP3</text>
<text x="185.1" y="74.4">AP4</text>
<text x="223.3" y="73" transform="rotate(-90 223.3 73)">5</text>
<text x="225.8" y="73" transform="rotate(-90 225.8 73)">4</text>
<text x="228.3" y="73" transform="rotate(-90 228.3 73)">3</text>
<text x="230.9" y="73" transform="rotate(-90 230.9 73)">2</text>
<text x="233.4" y="73" transform="rotate(-90 233.4 73)">1</text>
<text x="33.2" y="79.5">Vdd</text>
<text x="33.4" y="82">Vcc</text>
<text x="54.3" y="79.5">SCK33</text>
<text x="54.3" y="82">SCK50</text>
<text x="88.3" y="79.5">GND</text>
<text x="166.5" y="78.5">15</text>
<text x="166.5" y="81">17</text>
<text x="166.5" y="83.6">19</text>
<text x="179.2" y="83.6">20</text>
<text x="179.2" y="78.5">16</text>
<text x="179.2" y="81">18</text>
<text x="185.1" y="82">AP1</text>
<text x="185.1" y="79.5">AP2</text>
<text x="32.5" y="84.6">GND</text>
<text x="54.3" y="84.6">Vdd</text>
<text x="158.2" y="84.6">GND</text>
<text x="162.2" y="89.7">AP7</text>
<text x="162.2" y="87.1">AP8</text>
<text x="185.1" y="84.6">GND</text>
<text x="162.2" y="94.7">AP5</text>
<text x="162.2" y="92.2">AP6</text>
<text x="31.2" y="99.4" transform="rotate(-90 31.2 99.4)">GND</text>
<text x="41.4" y="96.9" transform="rotate(-90 41.4 96.9)">Vcc</text>
<text x="162.2" y="99.8">MOSI50</text>
<text x="210.9" y="101.3">1</text>
<text x="210.9" y="98.8">2</text>
<text x="210.9" y="96.3">3</text>
<text x="215.5" y="99.8">GND</text>
<text x="234.4" y="96.3">1</text>
<text x="234.4" y="98.8">3</text>
<text x="234.4" y="101.3">5</text>
<text x="247.1" y="96.3">2</text>
<text x="247.1" y="98.8">4</text>
<text x="247.1" y="101.3">6</text>
<text x="252.4" y="99.8">Vcc</text>
<text x="252.4" y="97.3">Vcc</text>
<text x="19.8" y="105.8" transform="rotate(-90 19.8 105.8)">GND</text>
<text x="88.5" y="102.4">RXD</text>
<text x="88.5" y="104.9">TXD</text>
<text x="162.2" y="102.4">MISO50</text>
<text x="162.2" y="104.9">SCK50</text>
<text x="177.9" y="106.4">1</text>
<text x="223.7" y="104.9">GPIO4</text>
<text x="225.5" y="107.4">GND</text>
<text x="234.4" y="103.9">7</text>
<text x="234.4" y="106.4">9</text>
<text x="246.5" y="106.4">10</text>
<text x="247.1" y="103.9">8</text>
<text x="252.4" y="102.4">GND</text>
<text x="252.4" y="104.9">STX</text>
<text x="252.4" y="107.4">SRX</text>
<text x="88.5" y="112.5">DTR</text>
<text x="169.6" y="110">GND</text>
<text x="177.9" y="109">2</text>
<text x="177.9" y="111.5">3</text>
<text x="233.8" y="109">11</text>
<text x="233.8" y="111.5">13</text>
<text x="246.5" y="109">12</text>
<text x="246.5" y="111.5">14</text>
<text x="226.2" y="117.6">Vdd</text>
<text x="233.8" y="114">15</text>
<text x="233.8" y="116.6">17</text>
<text x="233.8" y="119.1">19</text>
<text x="246.5" y="119.1">20</text>
<text x="246.5" y="114">16</text>
<text x="246.5" y="116.6">18</text>
<text x="162.2" y="120.1">AP1</text>
<text x="162.2" y="122.7">AP2</text>
<text x="162.2" y="125.2">AP3</text>
<text x="222.4" y="120.1">MOSI33</text>
<text x="222.4" y="122.7">MISO33</text>
<text x="223.4" y="125.2">SCK33</text>
<text x="233.8" y="121.7">21</text>
<text x="233.8" y="124.2">23</text>
<text x="246.5" y="121.7">22</text>
<text x="246.5" y="124.2">24</text>
<text x="88.5" y="130.3">PEN</text>
<text x="162.2" y="127.8">AP4</text>
<text x="225.1" y="130.3">IDSD</text>
<text x="233.8" y="126.7">25</text>
<text x="233.8" y="129.3">27</text>
<text x="233.8" y="131.8">29</text>
<text x="246.5" y="131.8">30</text>
<text x="246.5" y="126.7">26</text>
<text x="246.5" y="129.3">28</text>
<text x="252.4" y="130.3">IDSC</text>
<text x="162.2" y="132.8">RXD</text>
<text x="162.2" y="135.4">TXD</text>
<text x="170.6" y="135.4">Vcc</text>
<text x="233.8" y="134.4">31</text>
<text x="233.8" y="136.9">33</text>
<text x="246.5" y="134.4">32</text>
<text x="246.5" y="136.9">34</text>
<text x="162.2" y="143">PEN</text>
<text x="169.6" y="143">GND</text>
<text x="233.8" y="139.4">35</text>
<text x="233.8" y="142">37</text>
<text x="246.5" y="139.4">36</text>
<text x="246.5" y="142">38</text>
<text x="233.8" y="144.5">39</text>
<text x="246.5" y="144.5">40</text>
<text x="65.5" y="160.6" transform="rotate(-90 65.5 160.6)">GND</text>
<text x="131.6" y="163.1" transform="rotate(-90 131.6 163.1)">GND</text>
<text x="136.7" y="163.1" transform="rotate(-90 136.7 163.1)">GND</text>
<text x="162.3" y="184.9">James Rowley</text>
<text x="162.3" y="191">File: HydroHAT.sch</text>
<text x="162.3" y="188">Rancho High School</text>
<text x="162.3" y="197.1">Title: HydroHAT Hydroponics Control Board</text>
<text x="162.3" y="194.1">Sheet: /</text>
<text x="162.3" y="203.2">KiCad E.D.A.</text>
<text x="162.3" y="200.2">Size: USLetter</text>
<text x="183.6" y="200.2">Date: 26 sep 2014</text>
<text x="246.6" y="200.2">Rev: 1</text>
<text x="246.6" y="203.2">Id: 1/1</text>
</g>
<g font-size="2.1" fill="#00a0a0">
<text x="223.3" y="42.6">CAT24C32</text>
<text x="38.5" y="48.9">SN74LVC1T45</text>
<text x="44.4" y="59.1">U1</text>
<text x="172.7" y="59.1">P4</text>
<text x="226.9" y="55.3">IC3</text>
<text x="38.5" y="62.9">SN74LVC1T45</text>
<text x="98.8" y="70.5">RES1</text>
<text x="38.5" y="76.9">SN74LVC1T45</text>
<text x="44.4" y="73.1">U2</text>
<text x="44.4" y="87">U3</text>
<text x="98.2" y="88.3">20MHz</text>
<text x="240" y="94.7">P1</text>
<text x="63.1" y="97.2">IC2</text>
<text x="26.1" y="125.3" transform="rotate(-90 26.1 125.3)">USB-B</text>
<text x="29.3" y="129.1">J1</text>
<text x="75.2" y="145.5">FT232RL</text>
</g>
<g font-size="1.8" fill="#a00000">
<text x="35.6" y="11.7">1</text>
<text x="87.4" y="11.7">2</text>
<text x="139.2" y="11.7">3</text>
<text x="191" y="11.7">4</text>
<text x="242.8" y="11.7">5</text>
<text x="10.4" y="43.4">A</text>
<text x="221.8" y="44.2">1</text>
<text x="221.8" y="46.7">2</text>
<text x="234.5" y="46.7">7</text>
<text x="234.5" y="44.2">8</text>
<text x="267.7" y="43.4">A</text>
<text x="38.9" y="50.5">1</text>
<text x="38.9" y="53.1">6</text>
<text x="51.6" y="50.5">3</text>
<text x="51.6" y="53.1">4</text>
<text x="221.8" y="49.3">3</text>
<text x="221.8" y="51.8">4</text>
<text x="234.5" y="51.8">5</text>
<text x="234.5" y="49.3">6</text>
<text x="38.9" y="55.6">2</text>
<text x="51.6" y="55.6">5</text>
<text x="38.9" y="64.5">1</text>
<text x="51.6" y="64.5">3</text>
<text x="38.9" y="69.6">2</text>
<text x="38.9" y="67.1">6</text>
<text x="51.6" y="67.1">4</text>
<text x="51.6" y="69.6">5</text>
<text x="104.9" y="73.4">1</text>
<text x="38.9" y="78.5">1</text>
<text x="38.9" y="83.6">2</text>
<text x="38.9" y="81">6</text>
<text x="51.6" y="78.5">3</text>
<text x="51.6" y="81">4</text>
<text x="51.6" y="83.6">5</text>
<text x="94.8" y="78.5">2</text>
<text x="104.9" y="83.6">3</text>
<text x="44" y="100.1">4</text>
<text x="83.3" y="101.3">1</text>
<text x="43.5" y="102.6">20</text>
<text x="83.3" y="106.4">3</text>
<text x="83.3" y="103.9">5</text>
<text x="10.4" y="108.6">B</text>
<text x="43.5" y="111.5">15</text>
<text x="43.5" y="109">16</text>
<text x="82.9" y="109">11</text>
<text x="83.3" y="111.5">2</text>
<text x="267.7" y="108.6">B</text>
<text x="43.5" y="119.1">19</text>
<text x="82.9" y="116.6">10</text>
<text x="83.3" y="119.1">6</text>
<text x="83.3" y="114">9</text>
<text x="43.5" y="124.2">27</text>
<text x="82.9" y="124.2">22</text>
<text x="82.9" y="121.7">23</text>
<text x="43.5" y="131.8">17</text>
<text x="43.5" y="126.7">28</text>
<text x="82.9" y="131.8">12</text>
<text x="82.9" y="126.7">13</text>
<text x="82.9" y="129.3">14</text>
<text x="178" y="134.4">1</text>
<text x="178" y="136.9">2</text>
<text x="178" y="139.4">3</text>
<text x="178" y="142">4</text>
<text x="56.9" y="147" transform="rotate(-90 56.9 147)">25</text>
<text x="60.7" y="146.5" transform="rotate(-90 60.7 146.5)">7</text>
<text x="64.5" y="147" transform="rotate(-90 64.5 147)">18</text>
<text x="68.3" y="147" transform="rotate(-90 68.3 147)">21</text>
<text x="72.1" y="147" transform="rotate(-90 72.1 147)">26</text>
<text x="10.4" y="173.7">C</text>
<text x="267.7" y="173.7">C</text>
<text x="35.6" y="205.5">1</text>
<text x="87.4" y="205.5">2</text>
<text x="139.2" y="205.5">3</text>
<text x="191" y="205.5">4</text>
<text x="242.8" y="205.5">5</text>
</g>
<g font-size="1.8" fill="#00a0a0">
<text x="224.5" y="45.1">A0</text>
<text x="224.5" y="47.6">A1</text>
<text x="229.5" y="45.1">Vcc</text>
<text x="229.8" y="47.6">WP</text>
<text x="41.7" y="51.4">Vcca</text>
<text x="41.7" y="54">Vccb</text>
<text x="48.5" y="51.4">A</text>
<text x="48.5" y="54">B</text>
<text x="99.4" y="53.9" transform="rotate(-90 99.4 53.9)">SW1</text>
<text x="224.5" y="50.2">A2</text>
<text x="224.5" y="52.7">GND SDA</text>
<text x="229.1" y="50.2">SCL</text>
<text x="41.7" y="56.5">GND DIR</text>
<text x="41.7" y="65.4">Vcca</text>
<text x="48.5" y="65.4">A</text>
<text x="104.2" y="60.2" transform="rotate(-90 104.2 60.2)">SW_PUSH</text>
<text x="41.7" y="70.5">GND DIR</text>
<text x="41.7" y="67.9">Vccb</text>
<text x="48.5" y="67.9">B</text>
<text x="101.9" y="74.3">A</text>
<text x="41.7" y="79.4">Vcca</text>
<text x="41.7" y="81.9">Vccb</text>
<text x="48.5" y="79.4">A</text>
<text x="48.5" y="81.9">B</text>
<text x="97.5" y="79.4">GND</text>
<text x="174.5" y="80.1" transform="rotate(-90 174.5 80.1)">CONN_10X2</text>
<text x="225" y="80.6">CONN_5</text>
<text x="227.5" y="78">P5</text>
<text x="41.7" y="84.5">GND DIR</text>
<text x="101.9" y="84.5">B</text>
<text x="49.3" y="101">VCCIO</text>
<text x="207.7" y="100.1" transform="rotate(-90 207.7 100.1)">P3</text>
<text x="49.3" y="103.5">VCC</text>
<text x="75.3" y="104.8">RXD</text>
<text x="75.5" y="102.2">TXD</text>
<text x="75.5" y="107.3">RTS</text>
<text x="49.3" y="112.4">USBD+</text>
<text x="49.3" y="109.9">USBD-</text>
<text x="75.4" y="112.4">DTR</text>
<text x="75.5" y="109.9">CTS</text>
<text x="183.4" y="110.3" transform="rotate(-90 183.4 110.3)">P2</text>
<text x="75.2" y="114.9">DCR</text>
<text x="75.2" y="117.5">DCD</text>
<text x="49.3" y="125.1">OSCI</text>
<text x="49.3" y="120">RESET</text>
<text x="73" y="125.1">CBUS1</text>
<text x="73" y="122.6">CBUS0</text>
<text x="77.2" y="120">RI</text>
<text x="49.3" y="127.6">OSCO</text>
<text x="73" y="127.6">CBUS2</text>
<text x="73" y="130.2">CBUS3</text>
<text x="241.9" y="130.9" transform="rotate(-90 241.9 130.9)">CONN_20X2_STACKING</text>
<text x="49.3" y="132.7">3V3OUT</text>
<text x="73" y="132.7">CBUS4</text>
<text x="57.8" y="141.2" transform="rotate(-90 57.8 141.2)">AGND</text>
<text x="61.6" y="141.2" transform="rotate(-90 61.6 141.2)">GND</text>
<text x="65.4" y="141.2" transform="rotate(-90 65.4 141.2)">GND</text>
<text x="69.2" y="141.2" transform="rotate(-90 69.2 141.2)">GND</text>
<text x="73" y="141.2" transform="rotate(-90 73 141.2)">TEST</text>
<text x="183.4" y="139.5" transform="rotate(-90 183.4 139.5)">P6</text>
<text x="186" y="142" transform="rotate(-90 186 142)">CONN_4</text>
</g>
<g font-size="1.4" fill="#00a0a0">
<text x="92.4" y="51.8">0.1uF</text>
<text x="139" y="52.7" transform="rotate(-90 139 52.7)">C3</text>
<text x="94.6" y="56.5">C2</text>
<text x="107.3" y="55.9" transform="rotate(-90 107.3 55.9)">10K</text>
<text x="109.1" y="55.5" transform="rotate(-90 109.1 55.5)">R1</text>
<text x="114.4" y="58.8">IC1</text>
<text x="134.3" y="54.9" transform="rotate(-90 134.3 54.9)">0.1uF</text>
<text x="89.3" y="63.4" transform="rotate(-90 89.3 63.4)">C1</text>
<text x="94" y="63.1" transform="rotate(-90 94 63.1)">0.1uF</text>
<text x="115.3" y="64">RESET</text>
<text x="131.3" y="63.7" transform="rotate(-90 131.3 63.7)">VCC</text>
<text x="136.4" y="64.7" transform="rotate(-90 136.4 64.7)">AVCC</text>
<text x="143.5" y="64">(PCINT0/ADC0)PA0</text>
<text x="143.5" y="71.6">(PCINT3/ADC3)PA3</text>
<text x="143.5" y="69.1">(PCINT2/ADC2)PA2</text>
<text x="143.5" y="66.5">(PCINT1/ADC1)PA1</text>
<text x="115.3" y="74.2">XTAL2</text>
<text x="143.5" y="76.7">(PCINT5/ADC5)PA5</text>
<text x="143.5" y="74.2">(PCINT4/ADC4)PA4</text>
<text x="143.5" y="81.8">(PCINT7/ADC7)PA7</text>
<text x="143.5" y="79.2">(PCINT6/ADC6)PA6</text>
<text x="115.3" y="84.3">XTAL1</text>
<text x="141.3" y="89.4">(PCINT9/CLKO/T1)PB1</text>
<text x="142.3" y="86.9">(PCINT8/T0/XCK)PB0</text>
<text x="115.3" y="94.5">AREF</text>
<text x="139.9" y="91.9">(PCINT10/AIN0/INT2)PB2</text>
<text x="140" y="94.5">(PCINT11/AIN1/OC0)PB3</text>
<text x="33.5" y="100.2" transform="rotate(-90 33.5 100.2)">C4</text>
<text x="38.2" y="99.9" transform="rotate(-90 38.2 99.9)">0.1uF</text>
<text x="140.3" y="97">(PCINT12/OC0B/SS)PB4</text>
<text x="143" y="99.6">(PCINT13/MOSI)PB5</text>
<text x="205.1" y="101.9" transform="rotate(-90 205.1 101.9)">CONN_3</text>
<text x="143" y="102.1">(PCINT14/MISO)PB6</text>
<text x="143.6" y="104.6">(PCINT15/SCK)PB7</text>
<text x="143.6" y="112.3">(PCINT17/SDA)PC1</text>
<text x="143.7" y="109.7">(PCINT16/SCL)PC0</text>
<text x="185.9" y="112.1" transform="rotate(-90 185.9 112.1)">CONN_3</text>
<text x="143.6" y="117.3">(PCINT19/TMS)PC3</text>
<text x="143.6" y="119.9">(PCINT20/TDO)PC4</text>
<text x="143.6" y="114.8">(PCINT18/TCK)PC2</text>
<text x="141.8" y="125">(PCINT22/TOSC1)PC6</text>
<text x="144.3" y="122.4">(PCINT21/TDI)PC5</text>
<text x="141.8" y="127.5">(PCINT23/TOSC2)PC7</text>
<text x="139.3" y="137.7">(PCINT26/RXD1/INT0)PD2</text>
<text x="142.8" y="132.6">(PCINT24/RXD0)PD0</text>
<text x="143" y="135.1">(PCINT25/TXD0)PD1</text>
<text x="138.5" y="142.7">(PCINT28/XCK1/OC1B)PD4</text>
<text x="139.5" y="140.2">(PCINT27/TXD1/INT1)PD3</text>
<text x="139.9" y="147.8">(PCINT30/OC2B/ICP)PD6</text>
<text x="141.8" y="145.3">(PCINT294/OC1A)PD5</text>
<text x="131.3" y="152.7" transform="rotate(-90 131.3 152.7)">GND</text>
<text x="136.4" y="152.7" transform="rotate(-90 136.4 152.7)">GND</text>
<text x="142.6" y="150.4">(PCINT31/OC2A)PD7</text>
<text x="146.6" y="156.1">ATMEGA1284P-P</text>
</g>
<g font-size="1.4" fill="#a00000">
<text x="130.6" y="58.6" transform="rotate(-90 130.6 58.6)">10</text>
<text x="135.6" y="58.6" transform="rotate(-90 135.6 58.6)">30</text>
<text x="112" y="63.2">9</text>
<text x="158.6" y="63.2">40</text>
<text x="158.6" y="65.8">39</text>
<text x="158.6" y="70.9">37</text>
<text x="158.6" y="68.3">38</text>
<text x="111.6" y="73.4">12</text>
<text x="158.6" y="75.9">35</text>
<text x="158.6" y="73.4">36</text>
<text x="111.6" y="83.6">13</text>
<text x="158.6" y="81">33</text>
<text x="158.6" y="78.5">34</text>
<text x="159" y="86.1">1</text>
<text x="159" y="88.6">2</text>
<text x="111.6" y="93.7">32</text>
<text x="159" y="91.2">3</text>
<text x="159" y="93.7">4</text>
<text x="159" y="96.3">5</text>
<text x="159" y="98.8">6</text>
<text x="159" y="101.3">7</text>
<text x="25" y="107.9">6</text>
<text x="36.4" y="107.9">5</text>
<text x="159" y="103.9">8</text>
<text x="23.1" y="110.5">4</text>
<text x="38.4" y="110.5">2</text>
<text x="158.6" y="109">22</text>
<text x="158.6" y="111.5">23</text>
<text x="23.1" y="114.3">1</text>
<text x="38.4" y="114.3">3</text>
<text x="158.6" y="114">24</text>
<text x="158.6" y="116.6">25</text>
<text x="158.6" y="119.1">26</text>
<text x="158.6" y="121.7">27</text>
<text x="158.6" y="124.2">28</text>
<text x="158.6" y="131.8">14</text>
<text x="158.6" y="126.7">29</text>
<text x="158.6" y="134.4">15</text>
<text x="158.6" y="136.9">16</text>
<text x="158.6" y="139.4">17</text>
<text x="158.6" y="142">18</text>
<text x="158.6" y="147.1">20</text>
<text x="158.6" y="149.6">21</text>
<text x="158.6" y="144.5">19</text>
<text x="130.6" y="156.4" transform="rotate(-90 130.6 156.4)">11</text>
<text x="135.6" y="156.4" transform="rotate(-90 135.6 156.4)">31</text>
</g>
<g font-size="1.1" fill="#00a0a0">
<text x="23.2" y="106.4">Shield_2</text>
<text x="34.6" y="106.4">Shield_1</text>
<text x="22.2" y="112.8">Vbus</text>
<text x="22.3" y="109">GND</text>
<text x="38" y="112.8">D+</text>
<text x="38.2" y="109">D-</text>
</g>
<text font-size="1.1" fill="#a000a0" x="134.4" y="107">DIL40</text>
</svg>
